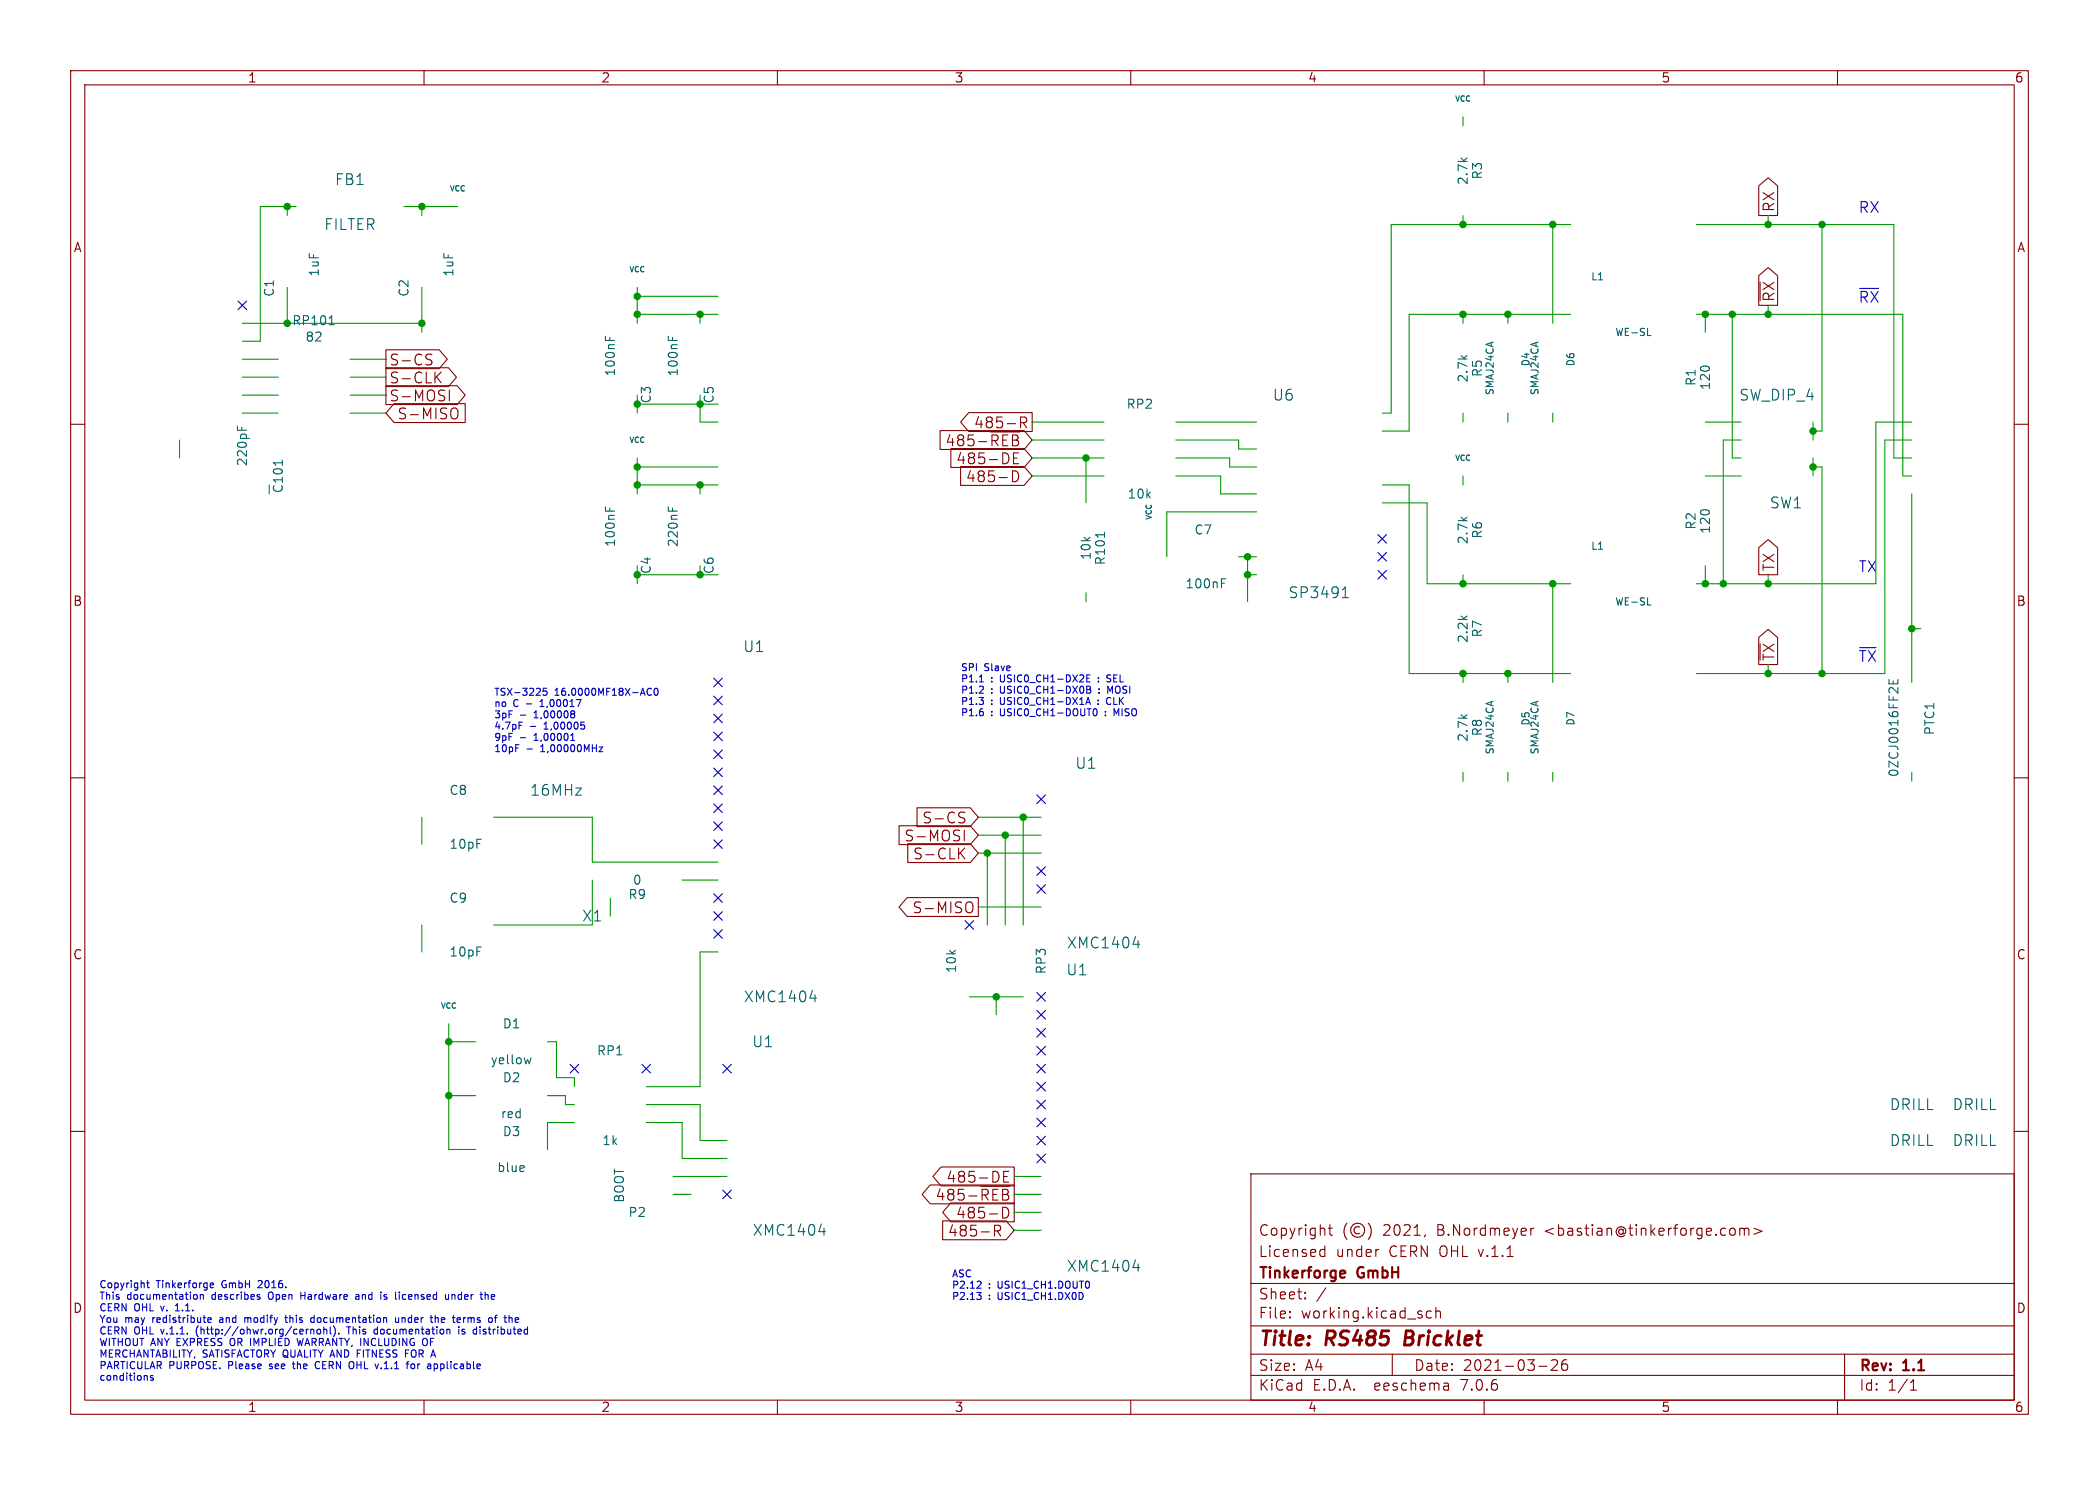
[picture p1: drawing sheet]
<svg xmlns="http://www.w3.org/2000/svg" width="297mm" height="210mm" viewBox="0 0 297 210" stroke-linecap="round" stroke-linejoin="round" font-family="sans-serif">
<g fill="none" stroke="#840000" stroke-width=".15">
<path d="M10 10h277v190h-277zM12 12h273v186h-273zM60 10v2M110 10v2M160 10v2M210 10v2M260 10v2M248.9 39l1.3-1.2 1.3 1.2v4.2h-2.6zM248.9 26.3l1.3-1.2 1.3 1.2v4.2h-2.6zM10 60h2M54.6 54.5h10.1l1.1 1.4-1.1 1.3h-10.1zM54.6 52h8.8l1.2 1.3-1.2 1.4h-8.8z"/>
<path d="M54.6 49.5h7.5l1.2 1.3-1.2 1.3h-7.5zM55.8 57.1h10v2.7h-10l-1.2-1.4zM60.5 50.8a.56 .56 0 0 1 .6 .4l-.1 .3-.5 .1M60.5 50.1l.6 .1M61.8 53.3l.6 .8M62.4 52.6l-.8 .9M63.6 55.2v1.5M64.1 57.7a.51 .51 0 0 1 .7 .5v.5a.51 .51 0 0 1-.7 .5M137.1 58.4h8.9v2.6h-8.9l-1.2-1.3zM144.4 59.8h.6a.41 .41 0 0 0 .3-.4 .41 .41 0 0 0-.3-.4h-.6v1.5M144.8 59.8l.5 .7M285 60h2"/>
<path d="M133 60.9h11.9l1.1 1.3-1.1 1.4h-11.9zM134.5 63.4h10.4l1.1 1.4-1.1 1.3h-10.4zM135.9 66h9l1.1 1.3-1.1 1.3h-9zM140.2 61.1h4.1M143.3 66.6a.8 .8 0 0 1 .8 .5 .8 .8 0 0 1-.3 .9l-.5 .1zM143.4 64.8h.5M143.4 64.1v1.5h.7M248.9 77.4l1.3-1.1 1.3 1.1v3.9h-2.6zM248.9 90.1l1.3-1.1 1.3 1.1v3.9h-2.6zM10 110h2M127.2 116.8h10.1l1.1 1.3-1.1 1.3h-10.1zM128.4 119.3h8.9l1.1 1.4-1.1 1.3h-8.9z"/>
<path d="M129.8 114.2h7.5l1.1 1.4-1.1 1.3h-7.5zM135.9 115.6a.56 .56 0 0 1 .6 .3l-.1 .4-.5 .1M135.9 114.9h.6M136.4 117.4v1.5M136.5 119.9l-.9 .9M285 110h2M128.4 126.9h10v2.7h-10l-1.2-1.3zM135.9 120.6l.6 .9M137 127.6a.51 .51 0 0 1 .7 .5v.5a.51 .51 0 0 1-.7 .5M10 160h2M285 160h2M131.6 167.6h11.9v2.6h-11.9l-1.1-1.3z"/>
<path d="M133.1 165h10.4v2.7h-10.4l-1.1-1.3zM133.4 172.7h9l1.1 1.3-1.1 1.3h-9zM134.5 170.1h9v2.7h-9l-1.1-1.3zM138.8 167.8h4.1M140.7 173.3v1.5M141.1 174.1l.5 .7M141.3 173.3a.41 .41 0 0 1 .3 .4 .41 .41 0 0 1-.3 .4h-.6M141.9 170.7v1.6h.3a.81 .81 0 0 0 .5-1.2M142 166.4h.5M142.7 165.7h-.7v1.5h.7M177 166h108v32h-108zM186.9 177.6l.1 .1 .5-.1"/>
<path d="M186.9 176.8l.1-.1 .5 .1M187.5 176.2v1.5M188 173.7h.5M188.2 173.2v1.3v.1l.3 .1M190.6 173a1.72 1.72 0 0 0 0 2.3M192.4 173.6a.52 .52 0 0 0-.8 .4 .52 .52 0 0 0 .8 .4M193.6 173a1.72 1.72 0 0 1 0 2.3M195 176.7h.1M201.7 174.6l-.2 .3M216.6 173.7v1M217 173.7l-.3 .1-.1 .2M245 173.7a.41 .41 0 0 1 .5 .3v.4a.41 .41 0 0 1-.5 .3"/>
<path d="M246.2 173.8a.37 .37 0 0 1 .6 .1M246.2 173.7v1M246.8 173.9l.2-.2 .4 .1 .1 .9M246.8 173.9v.8M248.2 173.7l1.1 .4-1.1 .5M60 198v2M110 198v2M160 198v2M177 194.5h108M177 191.5h108M177 187.5h108M177 181.5h108"/>
<path d="M182.5 186.3h.1l-.1 .1M182.5 186.3v.1M182.5 185.5v.1M182.5 185.5h.1l-.1 .1M184.7 183.6v.1M184.7 183.6h-.1l.1 .1M184.7 182.8v.1M184.7 182.8h-.1l.1 .1M187.6 182.1l-1.3 2M197 191.5v3M202.5 185.5l-.4-.1-.3 .3v.4l.2 .2 .1 .1 .4-.1M203.2 185.5a.37 .37 0 0 1 .6 .1v.8"/>
<path d="M203.2 184.9v1.5M204.9 195.7l.1 .9M205 196.5l-.2 .1M205 196h-.2M210 198v2M217.7 193.2h1.2M219.5 192.4l.2-.1 .5 .1a.41 .41 0 0 1 .1 .5l-.8 .9h.9M221.7 192.3a.59 .59 0 0 0-.7 .6v.6l.1 .2 .4 .1 .2-.1 .1-.5-.1-.3h-.5l-.2 .3M260 198v2M261 191.5v6.5M270.3 196.6h.9M270.3 195.5l.4-.4v1.5"/>
<circle cx="192.1" cy="174" r="1"/>
</g>
<path d="M199 188.2l-.3 2h.8" fill="none" stroke="#840000" stroke-width=".4"/>
<path d="M190.1 179.7l.2 .1v.2l-.7 .2M190.3 180.6l-.2 .1" fill="none" stroke="#840000" stroke-width=".3"/>
<g fill="none" stroke="#0000c2" stroke-width=".15">
<path d="M76.4 99.9h.6M76.6 99.1l-.2 .1M77.4 97.3h-.5l-.1 .5 .2-.1 .3 .1 .1 .1v.3l-.2 .1-.4-.1M92.2 97.4a.47 .47 0 0 0-.7 .4 .47 .47 0 0 0 .5 .5l.2-.1M92.7 97.4l.1-.1a.53 .53 0 0 1 .3 .5 .53 .53 0 0 1-.3 .5 .66 .66 0 0 1-.1-.9zM138.5 98h.7M138.6 96.4h.6M139.1 97.1v.4M153.6 99.6l.4-1 .3 1M153.7 99.3h.5M153.8 95.9h.3M153.8 97l.4 .1 .1 .2-.2 .2"/>
<path d="M153.8 97.5h.3M154.1 97.5l.2 .2v.2l-.5 .1M154.2 95.4h-.4v1h.4M155.4 99.5v.1M155.4 99v.1M155.4 96.3v.1M155.4 95.8v.1M155.5 97.9v.1M155.5 97.4v.1M156.6 96.4h.4M156.9 98.6a.53 .53 0 0 0-.3 .5 .53 .53 0 0 0 .3 .5M157 95.4h-.2l-.2 .2 .1 .3 .3 .1"/>
<path d="M157.1 97.7l-.4-.7v1M73 105.3h.4M73.4 102.1h.5M80.8 104.7h.5M81 103.7v1M81.3 100.7l-.2 .3h.2v.3l-.2 .2M82.2 102.1h.5M82.5 102.5l.2 .2v.2l-.2 .2M84.8 105.6h.5l-.5 .7h.5M154.8 100.3l.1-.1a.53 .53 0 0 1 .3 .5 .53 .53 0 0 1-.3 .5h-.1M156.4 101.1v.1M156.4 100.6v.1"/>
<path d="M158 100.9l-.4-.7v1M20.7 194.5l.1 .2v.5M20.7 181.4h.4M20.9 181.1v.9l.2 .1M21.7 194.6l-.3-.1-.1 .2v.1l.4 .1v.2h-.4M24.8 185.4h.6M25 184.5l-.2 .2M27.6 183.1h.2l.1 .2v.4h-.3M27.8 187.9v.7M28.3 183.2l.2-.1h.2l.1 .6M28.3 183.1v.6M29.4 186.7l.5-.1-.1-.2-.2-.1-.2 .2 .1 .5h.3"/>
<path d="M29.7 181.6l.2-.2h.2l.1 .2v.1l-.5 .1M29.7 182l.2 .1h.3M31.1 186.7v.3M32.6 189.4v.7M34.6 186.3v.7M34.9 186.3l-.3 .1M36.6 181.1l-.1 .1M36.7 183.4l.1 .2-.1 .1M36.7 183.1h.1M37.1 181.5l-.6 .6h.6M38 182.9v.7M38.1 193.5l.1 .1"/>
<path d="M38.2 192.9v.3M40.3 186.3h.4M40.4 186v.9l.3 .1M41.4 192.9h.3M41.5 192.5v.9l.2 .2M42 189.3l.3 1 .2-.7 .2 .7M42.6 182.7v1M42.6 183.2h.5M44 186.8l.2 .2h.3M44 188v.7M44 188.1l.1-.1h.3v.7M44.5 186.4l-.3-.1-.2 .2"/>
<path d="M44.5 186v1M44.8 192.6a.5 .5 0 0 0-.2 .6 .5 .5 0 0 0 .6 .3M44.9 188h.3l.2 .2v.3l-.2 .2-.3-.1-.1-.1zM45.8 188.1l.2-.1h.2v.7M45.8 187.6v1.1M46.7 187.6v.9l.2 .2M47.2 187.5a1.19 1.19 0 0 1 0 1.5M47.9 188.6v.1M49.3 187.6v1.1M49.9 192.6a.72 .72 0 0 1 0 .9M50.4 183.1h.3l.1 .6M50.5 191.4h.4"/>
<path d="M50.8 183.3l-.3 .1-.2 .1 .2 .2h.3M53 188.6l.1 .1 .3-.1M53.4 188h-.3l-.1 .1M53.4 187.6v1.1M54.3 183.7h.4M54.7 183.1h-.2l-.2 .1 .1 .2 .3 .1M56 186.3v.7h.3l.1-.1M56.4 186.3v.7M56.5 182.7v.1M56.9 186.3v.7M57 183.1l-.1 .2 .1 .4M57 186.3l-.1 .1"/>
<path d="M57.4 191.4h.3M58.2 192.9h.3l.2 .2v.3l-.2 .2-.3-.1-.1-.1zM60.3 189.3a.72 .72 0 0 1 0 .9M61.4 192.9h.3l.2 .2-.1 .4h-.4M61.6 186.4l.1-.1 .3 .1v.6M61.6 186v1M63 183.1l.1 .6h.2h.2M63.5 183.1v.6M63.5 188l.2 .1v.6M64 183.1v.6M64.3 183.1h-.2l-.1 .1M64.9 187.6v.1"/>
<path d="M64.9 188v.7M65 186.3l.2 .3-.5 .1M65.1 187h-.1M65.4 188.6h.3M65.6 186.3v.7M65.6 186.4v.1M65.7 188h-.2l-.1 .1v.2l.3 .1M67.9 187.6v.1M67.9 188v.7M68.8 183.1l.3 .1v.5M69.6 183.1v.6M70 186.3h.3"/>
<path d="M70 183.3l-.5 .1M70.3 186l-.2 .1v.9M72.9 187h.4M72.9 186.4l.3-.1 .2 .3-.5 .1M138.2 182.8h.6l-.3 .4M138.6 181.2l.2 .2v.2l-.6 .6h.6M138.6 183.2l.2 .1v.3l-.2 .2"/>
</g>
<g fill="none" stroke="#009600" stroke-width=".15">
<path d="M207 16.5v1.3M40.6 29.2v1.3M41.9 29.2h-5.1v19.1h-2.5M57.1 29.2h7.7M59.7 29.2v1.3M207 30.5v1.3M219.7 31.8v13.9M222.2 31.8h-25.4v26.6h-1.2M240 31.8h28v33h2.5M250.2 30.5v1.3M257.8 31.8v29.2h-1.3M34.3 53.3h5.1"/>
<path d="M34.3 45.7h25.4M34.3 50.8h5.1M34.3 58.4h5.1M34.3 55.9h5.1M40.6 40.6v5.1M49.5 53.3h5.1M49.5 50.8h5.1M49.5 58.4h5.1M49.5 55.9h5.1M59.7 40.6v6.4M90.2 44.5h11.4M90.2 40.6v5.1"/>
<path d="M90.2 55.9v2.5M90.2 57.2h11.4M90.2 41.9h11.4M99.1 44.5v1.2M99.1 55.9v3.8h2.5M146 59.7h10.2M166.4 59.7h11.4M207 44.5v1.2M207 58.4v1.3M213.4 44.5v1.2M213.4 58.4v1.3M219.7 58.4v1.3"/>
<path d="M222.2 44.5h-22.8v16.5h-3.8M240 44.5h29.2v22.8h1.3M241.3 59.7h5.1M241.3 44.5v2.5M245.1 44.5v20.3h1.3M250.2 43.2v1.3M256.5 59.7v2.5M270.5 59.7h-5.1v22.9h-25.4M25.4 62.2v2.6M38.1 68.6v1.3M90.2 64.8v5.1M90.2 68.6h11.4"/>
<path d="M90.2 66h11.4M99.1 68.6v1.3M146 67.3h10.2M146 64.8h10.2M146 62.2h10.2M153.7 64.8v6.3M166.4 67.3h6.3v2.6h5.1M166.4 64.8h7.6v1.2h3.8M166.4 62.2h8.9v1.3h2.5M175.3 78.7h2.5M176.5 78.7v6.4M177.8 72.4h-12.7v6.3"/>
<path d="M195.6 68.6h3.8v26.7h22.8M195.6 71.1h6.3v11.5h20.3M207 67.3v1.3M241.3 67.3h5.1M246.4 62.2h-2.6v20.4M256.5 66h1.3v29.3M256.5 64.8v2.5M270.5 62.2h-3.8v33.1h-26.7M270.5 69.9v26.6M90.2 80v2.6M90.2 81.3h11.4M99.1 80v1.3"/>
<path d="M153.7 83.8v1.3M176.5 81.3h1.3M207 81.3v1.3M207 95.3v1.2M213.4 95.3v1.2M219.7 82.6v13.9M241.3 80v2.6M250.2 81.3v1.3M250.2 94v1.3M270.5 88.9h1.3M59.7 115.6v3.8M69.8 115.6h14v6.3h17.8"/>
<path d="M138.4 115.6h8.9M138.4 118.1h8.9M142.2 118.1v12.7M144.8 115.6v15.2M207 109.2v1.3M213.4 109.2v1.3M219.7 109.2v1.3M270.5 109.2v1.3M59.7 130.8v3.8M83.8 124.5v6.3h-14M86.4 127v2.5M96.5 124.5h5.1"/>
<path d="M101.6 134.6h-2.5v19.1h-7.7M138.4 128.3h8.9M138.4 120.7h8.9M139.7 120.7v10.1M63.5 154.9h3.8M63.5 144.8v17.8h3.8M63.5 147.3h3.8M77.5 154.9h2.5v1.3h1.3M77.5 147.3h1.2v5.1h2.6v1.3M81.3 158.8h-3.8v3.8M91.4 158.8h5.1v5h6.4M91.4 156.2h7.7v5.1h3.8"/>
<path d="M137.2 141h7.6M141 141v2.5M95.2 166.4h7.7M95.2 168.9h2.6M143.5 166.4h3.8M143.5 168.9h3.8M143.5 174h3.8M143.5 171.5h3.8"/>
</g>
<g fill="none" stroke="#000084" stroke-width=".15">
<path d="M33.7 42.6l1.2 1.2M34.9 42.6l-1.2 1.2M195 78.1l1.2 1.2M195 75.6l1.2 1.2M196.2 78.1l-1.2 1.2M196.2 75.6l-1.2 1.2M101 98.5l1.2 1.2M101 95.9l1.2 1.2M102.2 98.5l-1.2 1.2M102.2 95.9l-1.2 1.2M195 80.7l1.2 1.2M196.2 80.7l-1.2 1.2"/>
<path d="M101 111.2l1.2 1.2M101 118.8l1.2 1.2M101 103.5l1.2 1.2M101 113.7l1.2 1.2M101 108.6l1.2 1.2M101 116.2l1.2 1.2M101 101l1.2 1.2M101 106.1l1.2 1.2M102.2 111.2l-1.2 1.2M102.2 118.8l-1.2 1.2M102.2 103.5l-1.2 1.2M102.2 113.7l-1.2 1.2"/>
<path d="M102.2 108.6l-1.2 1.2M102.2 116.2l-1.2 1.2M102.2 101l-1.2 1.2M102.2 106.1l-1.2 1.2M146.7 112.4l1.2 1.2M147.9 112.4l-1.2 1.2M101 128.9l1.2 1.2M101 126.4l1.2 1.2M101 131.5l1.2 1.2M102.2 128.9l-1.2 1.2M102.2 126.4l-1.2 1.2M102.2 131.5l-1.2 1.2"/>
<path d="M136.6 130.2l1.2 1.2M137.8 130.2l-1.2 1.2M146.7 125.1l1.2 1.2M146.7 122.6l1.2 1.2M147.9 125.1l-1.2 1.2M147.9 122.6l-1.2 1.2M80.7 150.5l1.2 1.2M81.9 150.5l-1.2 1.2M90.8 150.5l1.2 1.2M92 150.5l-1.2 1.2M102.3 150.5l1.2 1.2M103.5 150.5l-1.2 1.2"/>
<path d="M146.7 150.5l1.2 1.2M146.7 155.6l1.2 1.2M146.7 158.1l1.2 1.3M146.7 140.4l1.2 1.2M146.7 142.9l1.2 1.2M146.7 145.4l1.2 1.3M146.7 153.1l1.2 1.2M146.7 148l1.2 1.2M147.9 150.5l-1.2 1.2M147.9 155.6l-1.2 1.2M147.9 158.1l-1.2 1.3M147.9 142.9l-1.2 1.2"/>
<path d="M147.9 140.4l-1.2 1.2M147.9 145.4l-1.2 1.3M147.9 153.1l-1.2 1.2M147.9 148l-1.2 1.2M102.3 168.3l1.2 1.2M103.5 168.3l-1.2 1.2M146.7 160.7l1.2 1.2M146.7 163.2l1.2 1.2M147.9 160.7l-1.2 1.2M147.9 163.2l-1.2 1.2"/>
</g>
<g fill="none" stroke="#006464" stroke-width=".15">
<path d="M46.6 45.9h.7M85.7 47.5v.6M86.3 47.7v.4M94.6 47.5v.6M95.2 47.7v.4M233.1 47.5h.5M33.6 60.2v.6M34.2 60.4v.4M39.9 65.1v.7M85.7 71.7v.6M86.3 71.9v.4M94.6 71.7v.6"/>
<path d="M95.2 71.9v.4M156.3 75.3v.7M172.8 82.5h.5M172.8 81.9h.6M189.9 84.5h.9M190.1 83.4l.3-.4v1.5M233.1 85.6h.5M267.3 96.1v.6h1.2v-.6M267.9 96.3v.4M160.3 133.5h1M161 133v1M75.1 149.6l-.2 .8-.2-.6"/>
<path d="M114.6 141.2h.9M115.3 140.7v1M74.1 164.9l.1 .2-.6 .2M115.9 174.2h.9M116.6 173.7v1M160.3 179.3h1M161 178.8v1"/>
</g>
<g fill="#009600" stroke="#009600" stroke-width=".15">
<circle cx="59.7" cy="29.2" r=".46"/>
<circle cx="59.7" cy="45.7" r=".46"/>
<circle cx="40.6" cy="45.7" r=".46"/>
<circle cx="90.2" cy="44.5" r=".46"/>
<circle cx="90.2" cy="41.9" r=".46"/>
<circle cx="40.6" cy="29.2" r=".46"/>
<circle cx="141" cy="141" r=".46"/>
<circle cx="63.5" cy="154.9" r=".46"/>
<circle cx="63.5" cy="147.3" r=".46"/>
<circle cx="144.8" cy="115.6" r=".46"/>
<circle cx="142.2" cy="118.1" r=".46"/>
<circle cx="139.7" cy="120.7" r=".46"/>
<circle cx="153.7" cy="64.8" r=".46"/>
<circle cx="99.1" cy="44.5" r=".46"/>
<circle cx="99.1" cy="68.6" r=".46"/>
<circle cx="90.2" cy="66" r=".46"/>
<circle cx="90.2" cy="68.6" r=".46"/>
<circle cx="99.1" cy="81.3" r=".46"/>
<circle cx="90.2" cy="57.2" r=".46"/>
<circle cx="99.1" cy="57.2" r=".46"/>
<circle cx="90.2" cy="81.3" r=".46"/>
<circle cx="219.7" cy="31.8" r=".46"/>
<circle cx="213.4" cy="44.5" r=".46"/>
<circle cx="207" cy="44.5" r=".46"/>
<circle cx="207" cy="31.8" r=".46"/>
<circle cx="250.2" cy="95.3" r=".46"/>
<circle cx="257.8" cy="95.3" r=".46"/>
<circle cx="250.2" cy="82.6" r=".46"/>
<circle cx="270.5" cy="88.9" r=".46"/>
<circle cx="243.8" cy="82.6" r=".46"/>
<circle cx="241.3" cy="82.6" r=".46"/>
<circle cx="245.1" cy="44.5" r=".46"/>
<circle cx="250.2" cy="44.5" r=".46"/>
<circle cx="241.3" cy="44.5" r=".46"/>
<circle cx="257.8" cy="31.8" r=".46"/>
<circle cx="256.5" cy="66" r=".46"/>
<circle cx="256.5" cy="61" r=".46"/>
<circle cx="250.2" cy="31.8" r=".46"/>
<circle cx="176.5" cy="78.7" r=".46"/>
<circle cx="176.5" cy="81.3" r=".46"/>
<circle cx="207" cy="82.6" r=".46"/>
<circle cx="219.7" cy="82.6" r=".46"/>
<circle cx="213.4" cy="95.3" r=".46"/>
<circle cx="207" cy="95.3" r=".46"/>
</g>
<g font-size="2.8" fill="#840000">
<text x="178" y="190.9">Title:</text>
<text x="187.7" y="190.9">RS485</text>
<text x="199.6" y="190.9">Bricklet</text>
</g>
<g font-size="2.1" fill="#006464">
<text x="47.3" y="26.4">FB1</text>
<text x="45.8" y="32.7">FILTER</text>
<text x="180" y="56.9">U6</text>
<text x="246" y="56.9">SW_DIP_4</text>
<text x="250.3" y="72.1">SW1</text>
<text x="182.2" y="84.8">SP3491</text>
<text x="105.1" y="92.4">U1</text>
<text x="74.9" y="112.8">16MHz</text>
<text x="152.1" y="108.9">U1</text>
<text x="82.3" y="130.5">X1</text>
<text x="150.9" y="134.3">XMC1404</text>
<text x="105.2" y="142">XMC1404</text>
<text x="150.8" y="138.2">U1</text>
<text x="106.3" y="148.3">U1</text>
<text x="267.3" y="157.2">DRILL</text>
<text x="276.2" y="157.2">DRILL</text>
<text x="267.3" y="162.3">DRILL</text>
<text x="276.2" y="162.3">DRILL</text>
<text x="106.4" y="175">XMC1404</text>
<text x="150.9" y="180.1">XMC1404</text>
</g>
<g font-size="2.1" fill="#840000">
<text x="251.3" y="30.1" transform="rotate(-90 251.3 30.1)">RX</text>
<text x="251.3" y="42.8" transform="rotate(-90 251.3 42.8)">~{RX}</text>
<text x="55" y="51.9">S-CS</text>
<text x="55" y="57">S-MOSI</text>
<text x="55" y="54.4">S-CLK</text>
<text x="56.1" y="59.5">S-MISO</text>
<text x="133.7" y="63.3">485-~{REB}</text>
<text x="135.2" y="65.9">485-DE</text>
<text x="137.8" y="60.8">485-R</text>
<text x="136.6" y="68.4">485-D</text>
<text x="251.3" y="80.9" transform="rotate(-90 251.3 80.9)">TX</text>
<text x="251.3" y="93.6" transform="rotate(-90 251.3 93.6)">~{TX}</text>
<text x="127.9" y="119.2">S-MOSI</text>
<text x="130.4" y="116.7">S-CS</text>
<text x="129.1" y="121.7">S-CLK</text>
<text x="129" y="129.4">S-MISO</text>
<text x="133.8" y="167.5">485-DE</text>
<text x="132.3" y="170">485-~{REB}</text>
<text x="135.2" y="172.5">485-D</text>
<text x="134.1" y="175.1">485-R</text>
<text x="178" y="178">Licensed</text>
<text x="178" y="175">Copyright</text>
<text x="189" y="178">under</text>
<text x="195.7" y="175">2021,</text>
<text x="196.6" y="178">CERN OHL v.1.1</text>
<text x="203.5" y="175">B.Nordmeyer</text>
<text x="218.8" y="175">&lt;bastian@tinkerforge.com&gt;</text>
<text x="178" y="184">Sheet:</text>
<text x="178" y="181.2">Tinkerforge</text>
<text x="192.2" y="181.2">GmbH</text>
<text x="178" y="186.7">File:</text>
<text x="184.1" y="186.7">working.kicad_sch</text>
<text x="178" y="196.9">KiCad</text>
<text x="178" y="194.1">Size:</text>
<text x="184.7" y="194.1">A4</text>
<text x="185.7" y="196.9">E.D.A.</text>
<text x="194.6" y="196.9">eeschema</text>
<text x="200" y="194.1">Date:</text>
<text x="207" y="196.9">7.0.6</text>
<text x="207" y="194.1">2021-03-26</text>
<text x="263" y="194.3">Rev:</text>
<text x="263" y="196.9">Id:</text>
<text x="267.1" y="196.9">1/1</text>
<text x="269.4" y="194.3">1.1</text>
</g>
<g font-size="2.1" fill="#0000c2">
<text x="262.9" y="30.2">RX</text>
<text x="262.9" y="42.9">~{RX}</text>
<text x="262.9" y="81">TX</text>
<text x="262.9" y="93.7">~{TX}</text>
</g>
<g font-size="1.8" fill="#840000">
<text x="35" y="11.9">1</text>
<text x="85" y="11.9">2</text>
<text x="135" y="11.9">3</text>
<text x="185" y="11.9">4</text>
<text x="235" y="11.9">5</text>
<text x="285" y="11.9">6</text>
<text x="10.3" y="35.9">A</text>
<text x="285.3" y="35.9">A</text>
<text x="10.3" y="85.9">B</text>
<text x="285.3" y="85.9">B</text>
<text x="10.3" y="135.9">C</text>
<text x="285.3" y="135.9">C</text>
<text x="10.3" y="185.9">D</text>
<text x="285.3" y="185.9">D</text>
<text x="35" y="199.9">1</text>
<text x="85" y="199.9">2</text>
<text x="135" y="199.9">3</text>
<text x="185" y="199.9">4</text>
<text x="235" y="199.9">5</text>
<text x="285" y="199.9">6</text>
</g>
<g font-size="1.8" fill="#006464">
<text x="207.9" y="26.3" transform="rotate(-90 207.9 26.3)">2.7k</text>
<text x="209.9" y="25.5" transform="rotate(-90 209.9 25.5)">R3</text>
<text x="45.3" y="39.2" transform="rotate(-90 45.3 39.2)">1uF</text>
<text x="64.4" y="39.2" transform="rotate(-90 64.4 39.2)">1uF</text>
<text x="39" y="42.1" transform="rotate(-90 39 42.1)">C1</text>
<text x="41.3" y="46.2">RP101</text>
<text x="58" y="42.1" transform="rotate(-90 58 42.1)">C2</text>
<text x="43.1" y="48.5">82</text>
<text x="87.2" y="53.3" transform="rotate(-90 87.2 53.3)">100nF</text>
<text x="96.1" y="53.3" transform="rotate(-90 96.1 53.3)">100nF</text>
<text x="209.9" y="53.4" transform="rotate(-90 209.9 53.4)">R5</text>
<text x="92.3" y="57.1" transform="rotate(-90 92.3 57.1)">C3</text>
<text x="101.2" y="57.1" transform="rotate(-90 101.2 57.1)">C5</text>
<text x="159.3" y="58">RP2</text>
<text x="207.9" y="54.2" transform="rotate(-90 207.9 54.2)">2.7k</text>
<text x="240.1" y="54.7" transform="rotate(-90 240.1 54.7)">R1</text>
<text x="242.2" y="55.3" transform="rotate(-90 242.2 55.3)">120</text>
<text x="35.2" y="66" transform="rotate(-90 35.2 66)">220pF</text>
<text x="40.2" y="69.8" transform="rotate(-90 40.2 69.8)">C101</text>
<text x="159.5" y="70.7">10k</text>
<text x="87.2" y="77.5" transform="rotate(-90 87.2 77.5)">100nF</text>
<text x="96.1" y="77.5" transform="rotate(-90 96.1 77.5)">220nF</text>
<text x="168.9" y="75.8">C7</text>
<text x="207.9" y="77.1" transform="rotate(-90 207.9 77.1)">2.7k</text>
<text x="209.9" y="76.3" transform="rotate(-90 209.9 76.3)">R6</text>
<text x="240.1" y="75" transform="rotate(-90 240.1 75)">R2</text>
<text x="242.2" y="75.6" transform="rotate(-90 242.2 75.6)">120</text>
<text x="92.3" y="81.3" transform="rotate(-90 92.3 81.3)">C4</text>
<text x="101.2" y="81.3" transform="rotate(-90 101.2 81.3)">C6</text>
<text x="154.5" y="79.3" transform="rotate(-90 154.5 79.3)">10k</text>
<text x="156.6" y="80" transform="rotate(-90 156.6 80)">R101</text>
<text x="167.6" y="83.4">100nF</text>
<text x="207.9" y="91" transform="rotate(-90 207.9 91)">2.2k</text>
<text x="209.9" y="90.2" transform="rotate(-90 209.9 90.2)">R7</text>
<text x="207.9" y="105" transform="rotate(-90 207.9 105)">2.7k</text>
<text x="209.9" y="104.2" transform="rotate(-90 209.9 104.2)">R8</text>
<text x="273.9" y="104.1" transform="rotate(-90 273.9 104.1)">PTC1</text>
<text x="63.5" y="112.6">C8</text>
<text x="268.8" y="110" transform="rotate(-90 268.8 110)">0ZCJ0016FF2E</text>
<text x="63.5" y="120.2">10pF</text>
<text x="89.5" y="125.3">0</text>
<text x="63.5" y="127.9">C9</text>
<text x="88.8" y="127.4">R9</text>
<text x="63.5" y="135.5">10pF</text>
<text x="135.5" y="137.7" transform="rotate(-90 135.5 137.7)">10k</text>
<text x="148.2" y="137.9" transform="rotate(-90 148.2 137.9)">RP3</text>
<text x="71" y="145.6">D1</text>
<text x="84.4" y="149.5">RP1</text>
<text x="69.4" y="150.7">yellow</text>
<text x="71" y="153.3">D2</text>
<text x="70.8" y="158.3">red</text>
<text x="71" y="160.9">D3</text>
<text x="70.3" y="166">blue</text>
<text x="85.1" y="162.2">1k</text>
<text x="88.5" y="170.2" transform="rotate(-90 88.5 170.2)">BOOT</text>
<text x="88.8" y="172.3">P2</text>
</g>
<g font-size="1.4" fill="#006464">
<text x="225" y="39.9">L1</text>
<text x="228.4" y="47.7">WE-SL</text>
<text x="216.6" y="51.9" transform="rotate(-90 216.6 51.9)">D4</text>
<text x="223" y="51.9" transform="rotate(-90 223 51.9)">D6</text>
<text x="211.6" y="56" transform="rotate(-90 211.6 56)">SMAJ24CA</text>
<text x="217.9" y="56" transform="rotate(-90 217.9 56)">SMAJ24CA</text>
<text x="225" y="78">L1</text>
<text x="228.4" y="85.8">WE-SL</text>
<text x="211.6" y="106.8" transform="rotate(-90 211.6 106.8)">SMAJ24CA</text>
<text x="216.6" y="102.7" transform="rotate(-90 216.6 102.7)">D5</text>
<text x="217.9" y="106.8" transform="rotate(-90 217.9 106.8)">SMAJ24CA</text>
<text x="223" y="102.7" transform="rotate(-90 223 102.7)">D7</text>
</g>
<g font-size="1.4" fill="#0000c2">
<text x="135.9" y="95">SPI</text>
<text x="139.3" y="95">Slave</text>
<text x="69.8" y="98.5">TSX-3225</text>
<text x="69.8" y="100.1">no</text>
<text x="69.8" y="101.6">3pF</text>
<text x="72.7" y="100.1">C</text>
<text x="73.6" y="101.6">-</text>
<text x="74.7" y="100.1">-</text>
<text x="75.8" y="101.6">1,00008</text>
<text x="76.9" y="100.1">1,00017</text>
<text x="78.5" y="98.5">16.0000MF18X-AC0</text>
<text x="135.9" y="96.6">P1.1</text>
<text x="135.9" y="98.2">P1.2</text>
<text x="135.9" y="99.8">P1.3</text>
<text x="135.9" y="101.4">P1.6</text>
<text x="140.3" y="96.6">:</text>
<text x="140.3" y="98.2">:</text>
<text x="140.3" y="99.8">:</text>
<text x="140.3" y="101.4">:</text>
<text x="141.7" y="96.6">USIC0_CH1-DX2E</text>
<text x="141.7" y="98.2">USIC0_CH1-DX0B</text>
<text x="141.7" y="99.8">USIC0_CH1-DX1A</text>
<text x="141.7" y="101.4">USIC0_CH1-DOUT0</text>
<text x="157.3" y="99.8">CLK</text>
<text x="157.4" y="96.6">SEL</text>
<text x="157.4" y="98.2">MOSI</text>
<text x="158.3" y="101.4">MISO</text>
<text x="69.8" y="103.2">4.7pF</text>
<text x="69.8" y="104.8">9pF</text>
<text x="69.8" y="106.4">10pF</text>
<text x="73.6" y="104.8">-</text>
<text x="74.5" y="106.4">-</text>
<text x="75" y="103.2">-</text>
<text x="75.8" y="104.8">1,00001</text>
<text x="76.7" y="106.4">1,00000MHz</text>
<text x="77.2" y="103.2">1,00005</text>
<text x="14" y="182.2">Copyright</text>
<text x="14" y="183.9">This</text>
<text x="14" y="185.5">CERN</text>
<text x="18" y="183.9">documentation</text>
<text x="19" y="185.5">OHL</text>
<text x="22.2" y="182.2">Tinkerforge</text>
<text x="23" y="185.5">v.</text>
<text x="25.3" y="185.5">1.1.</text>
<text x="30.2" y="183.9">describes</text>
<text x="31.6" y="182.2">GmbH</text>
<text x="37" y="182.2">2016.</text>
<text x="38.4" y="183.9">Open</text>
<text x="43.2" y="183.9">Hardware</text>
<text x="51.3" y="183.9">and</text>
<text x="55.1" y="183.9">is</text>
<text x="57.4" y="183.9">licensed</text>
<text x="64.7" y="183.9">under</text>
<text x="70" y="183.9">the</text>
<text x="134.6" y="180.7">ASC</text>
<text x="134.6" y="182.3">P2.12</text>
<text x="134.6" y="183.9">P2.13</text>
<text x="139.9" y="182.3">:</text>
<text x="139.9" y="183.9">:</text>
<text x="141.4" y="182.3">USIC1_CH1.DOUT0</text>
<text x="141.4" y="183.9">USIC1_CH1.DX0D</text>
<text x="14" y="187.2">You</text>
<text x="14" y="188.8">CERN</text>
<text x="14" y="190.4">WITHOUT ANY EXPRESS</text>
<text x="17.7" y="187.2">may</text>
<text x="19" y="188.8">OHL</text>
<text x="21.8" y="187.2">redistribute</text>
<text x="23" y="188.8">v.1.1.</text>
<text x="28.2" y="188.8">(http://ohwr.org/cernohl).</text>
<text x="31.5" y="187.2">and</text>
<text x="33" y="190.4">OR IMPLIED</text>
<text x="35.3" y="187.2">modify</text>
<text x="41.4" y="187.2">this</text>
<text x="43.1" y="190.4">WARRANTY, INCLUDING</text>
<text x="45.2" y="187.2">documentation</text>
<text x="49.9" y="188.8">This</text>
<text x="53.9" y="188.8">documentation</text>
<text x="57.4" y="187.2">under</text>
<text x="61.3" y="190.4">OF</text>
<text x="62.7" y="187.2">the</text>
<text x="66.1" y="187.2">terms</text>
<text x="66.1" y="188.8">is</text>
<text x="68.4" y="188.8">distributed</text>
<text x="71.4" y="187.2">of</text>
<text x="14" y="192.1">MERCHANTABILITY,</text>
<text x="14" y="193.7">PARTICULAR</text>
<text x="14" y="195.3">conditions</text>
<text x="23.9" y="193.7">PURPOSE.</text>
<text x="28.7" y="192.1">SATISFACTORY QUALITY AND</text>
<text x="32.5" y="193.7">Please</text>
<text x="38.6" y="193.7">see</text>
<text x="42.2" y="193.7">the</text>
<text x="45.6" y="193.7">CERN</text>
<text x="50.6" y="193.7">OHL</text>
<text x="51.2" y="192.1">FITNESS</text>
<text x="54.6" y="193.7">v.1.1</text>
<text x="58.3" y="192.1">FOR</text>
<text x="59.3" y="193.7">for</text>
<text x="62.5" y="193.7">applicable</text>
</g>
<g font-size="1.1" fill="#006464">
<text x="205.8" y="14.6">VCC</text>
<text x="63.5" y="27.3">VCC</text>
<text x="88.9" y="38.7">VCC</text>
<text x="88.9" y="62.8">VCC</text>
<text x="205.8" y="65.4">VCC</text>
<text x="163.2" y="73.6" transform="rotate(-90 163.2 73.6)">VCC</text>
<text x="62.3" y="142.8">VCC</text>
</g>
</svg>
